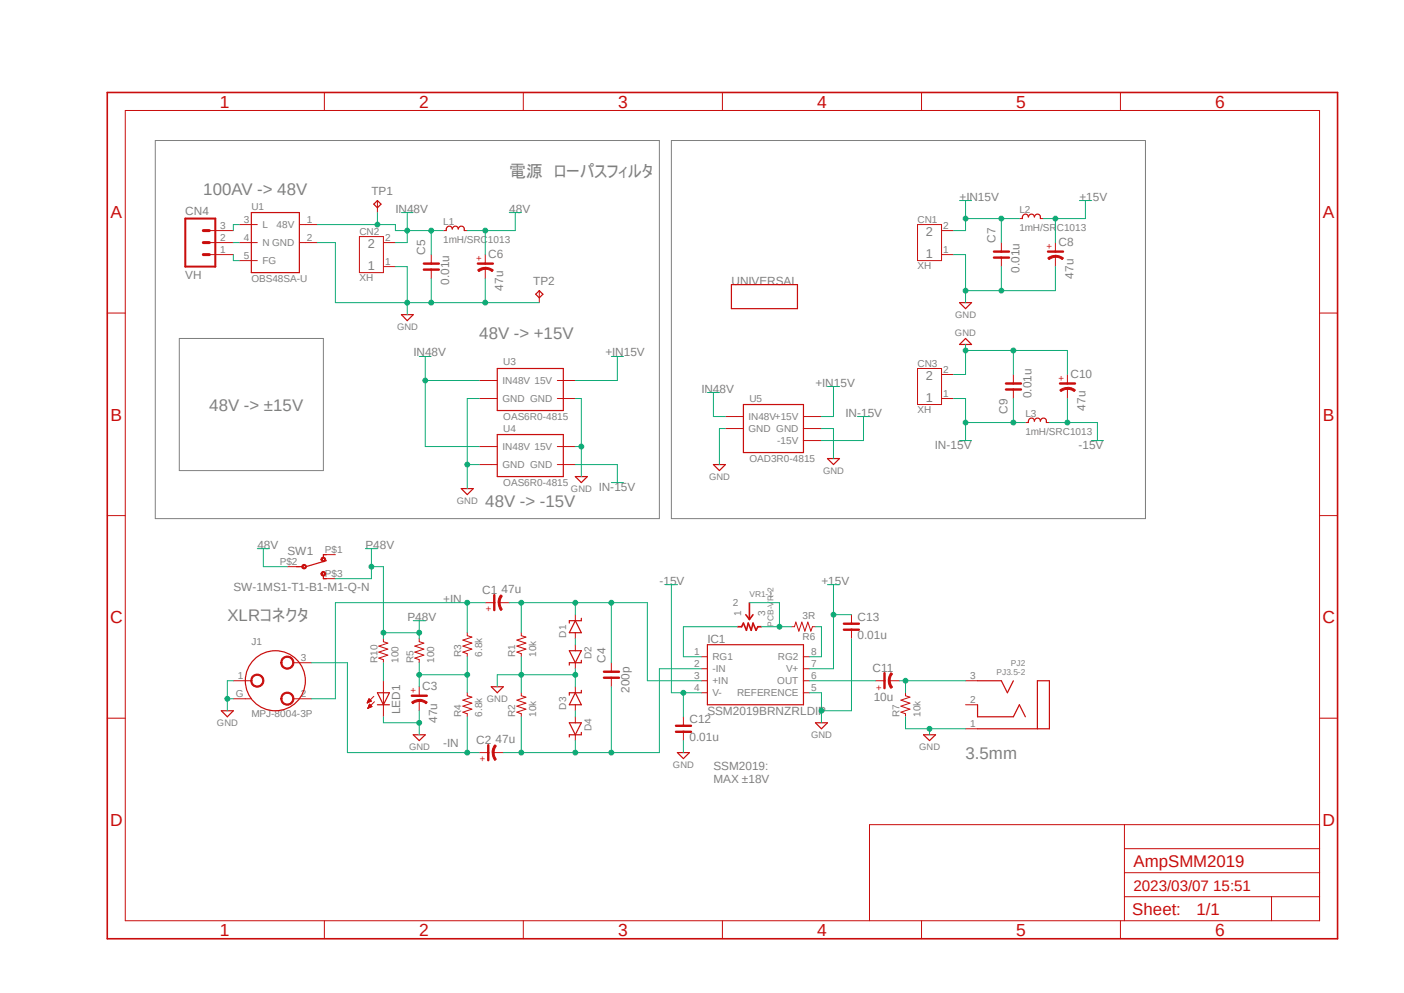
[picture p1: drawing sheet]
<svg xmlns="http://www.w3.org/2000/svg" width="297mm" height="210mm" viewBox="0 0 297 210" stroke-linecap="round" stroke-linejoin="round" font-family="sans-serif">
<path d="M22.2 19.2l261.1 179.9M283.3 19.2l-261.1 179.9" fill="none" stroke="#fff" stroke-width=".21"/>
<path d="M32.9 29.7h106.6v80h-106.6zM142 29.7h100.3v80h-100.3zM37.9 71.6h30.5v27.9h-30.5z" fill="none" stroke="#808080" stroke-width=".21"/>
<g fill="none" stroke="#c90d0c" stroke-width=".25">
<path d="M149.6 136.4h20.4v12.7h-20.4zM87.4 155.4h2.6l-1.3 1.2zM103.9 145.2h2.6l-1.3 1.3zM172.5 152.9h2.5l-1.2 1.2z"/>
<circle cx="58.2" cy="144" r="6.4"/>
</g>
<g fill="none" stroke="#c90d0c" stroke-width=".21">
<path d="M88.7 135.1v.6l1 .3-1.9 .7 1.9 .6-1.9 .6 1.9 .7-1.9 .6 .9 .3v.7M98.8 133.8v.7l1 .2-1.9 .7 1.9 .6-1.9 .7 1.9 .6-1.9 .6 .9 .4v.6M110.3 133.8v.7l1 .2-2 .7 2 .6-2 .7 2 .6-2 .6 1 .4v.6M148.4 138.9h1.2M167.4 132.5h.7l.3-.9 .6 1.9 .6-1.9 .7 1.9 .6-1.9 .6 1.9 .4-1h.6M170 138.9h1.2M49.4 144h2.5M63.3 147.8h2.6M63.3 140.2h2.6M98.8 146.5v.7l1 .2-1.9 .7 1.9 .6-1.9 .7 1.9 .6-1.9 .6 .9 .4v.6M110.3 146.5v.7l1 .2-2 .7 2 .6-2 .7 2 .6-2 .6 1 .4v.6M148.4 141.4h1.2"/>
<path d="M148.4 144h1.2M148.4 146.5h1.2M170 141.4h1.2M170 144h1.2M170 146.5h1.2"/>
</g>
<path d="M53.3 143a1.41 1.41 0 0 1 2.3 .1 1.41 1.41 0 0 1-.7 2.1 1.41 1.41 0 0 1-1.9-1.2h.3a1.14 1.14 0 0 1 1.5-1.1 1.14 1.14 0 0 1 .6 1.7 1.14 1.14 0 0 1-1.8 .1l-.3-.7h-.3z" fill-rule="evenodd" fill="#c90d0c"/>
<path d="M53.3 143a1.41 1.41 0 0 1 2.3 .1 1.41 1.41 0 0 1-.7 2.1 1.41 1.41 0 0 1-1.9-1.2h.3a1.14 1.14 0 0 1 1.5-1.1 1.14 1.14 0 0 1 .6 1.7 1.14 1.14 0 0 1-1.8 .1l-.3-.7h-.3z" fill="none" stroke="#c90d0c" stroke-width=".21"/>
<path d="M59.7 139.2a1.41 1.41 0 0 1 2.2 .1 1.41 1.41 0 0 1-.6 2.1 1.41 1.41 0 0 1-1.9-1.2h.2a1.14 1.14 0 0 1 1.5-1.1 1.14 1.14 0 0 1 .6 1.7 1.14 1.14 0 0 1-1.8 .1l-.3-.7h-.2z" fill-rule="evenodd" fill="#c90d0c"/>
<path d="M59.7 139.2a1.41 1.41 0 0 1 2.2 .1 1.41 1.41 0 0 1-.6 2.1 1.41 1.41 0 0 1-1.9-1.2h.2a1.14 1.14 0 0 1 1.5-1.1 1.14 1.14 0 0 1 .6 1.7 1.14 1.14 0 0 1-1.8 .1l-.3-.7h-.2z" fill="none" stroke="#c90d0c" stroke-width=".21"/>
<path d="M59.7 146.9a1.41 1.41 0 0 1 2.2 0 1.41 1.41 0 0 1-.6 2.1 1.41 1.41 0 0 1-1.9-1.2h.2a1.14 1.14 0 0 1 1.5-1.1 1.14 1.14 0 0 1 .6 1.7 1.14 1.14 0 0 1-1.8 .1l-.3-.7h-.2z" fill-rule="evenodd" fill="#c90d0c"/>
<g fill="none" stroke="#c90d0c" stroke-width=".21">
<path d="M68.6 19.6v3.8M110.7 19.6v3.8M152.8 19.6v3.8M194.9 19.6v3.8M237 19.6v3.8M26.5 23.4h252.6v171.3h-252.6zM44.3 53.8h5.1M44.3 48.8h5.1M44.3 51.3h5.1M50.6 47.5h3.8M50.6 55.1h3.8M50.6 51.3h3.8"/>
<path d="M63.3 47.5h3.8M63.3 51.3h3.8M76 50h5.1v7.7h-5.1zM81.1 56.4h2.6M81.1 51.3h2.6M91.2 53.8v2M91.2 57v1.9M93.8 48.8h.6M98.2 48.8h.6M194.1 47.5h5.1v7.6h-5.1zM199.2 53.8h2.5M199.2 48.8h2.5"/>
<path d="M211.8 51.3v1.9M211.8 54.5v1.9M215.6 46.2h.7M220.1 46.2h.6M22.7 66.2h3.8M194.1 77.9h5.1v7.7h-5.1zM199.2 79.2h2.5M214.4 79.2v1.9M279.1 66.2h3.9M199.2 84.3h2.5M214.4 82.4v1.9M216.9 89.4h.7"/>
<path d="M221.4 89.4h.6M22.7 109.1h3.8M60.8 119.8h2.5M68.4 117.3h2.6M279.1 109.1h3.9M68.4 122.4h2.6M121.7 130v1.3M121.7 133.8v1.3M121.7 136.4v1.2M22.7 151.9h3.8M49.4 147.8h3.8M51.9 144h1.3"/>
<path d="M59.7 146.9a1.41 1.41 0 0 1 2.2 0 1.41 1.41 0 0 1-.6 2.1 1.41 1.41 0 0 1-1.9-1.2h.2a1.14 1.14 0 0 1 1.5-1.1 1.14 1.14 0 0 1 .6 1.7 1.14 1.14 0 0 1-1.8 .1l-.3-.7h-.2zM62.1 140.2h1.2M62.1 147.8h1.2M121.7 140.2v1.2M121.7 145.2v1.3M121.7 149.1v1.2M121.7 151.6v1.3M121.7 155.4v1.2M129.3 140.2v1.9M129.3 143.3v1.9M191.6 146.5v.7l.9 .2-1.9 .7 1.9 .6-1.9 .7 1.9 .6-1.9 .6 1 .4v.6M204.3 144h2.5"/>
<path d="M204.3 154.1h2.5M204.3 149.1h2.5M279.1 151.9h3.9M237.9 174.4v20.3M237.9 179.5h41.2M279.1 174.4h-95.2v20.3M68.6 194.7v3.8M110.7 194.7v3.8M152.8 194.7v3.8M194.9 194.7v3.8M237 194.7v3.8M237.9 189.7h41.2"/>
<path d="M237.9 184.6h41.2M269 189.7v5"/>
</g>
<g fill="none" stroke="#c90d0c" stroke-width=".25">
<path d="M53.2 45h10.1v12.7h-10.1zM94.4 48.8a.67 .67 0 0 1 .4-.9 .67 .67 0 0 1 .9 .5 .64 .64 0 0 1 .6-.6 .64 .64 0 0 1 .6 .6 .67 .67 0 0 1 .9-.6 .67 .67 0 0 1 .4 1M216.3 46.2a.67 .67 0 0 1 .4-.9 .67 .67 0 0 1 .9 .6 .64 .64 0 0 1 .6-.6 .64 .64 0 0 1 .6 .6 .67 .67 0 0 1 .9-.6 .67 .67 0 0 1 .4 .9M84.9 66.5h2.5l-1.3 1.3zM203 64h2.5l-1.2 1.3zM204.3 71.6l1.2 1.3h-2.5zM217.6 89.4a.66 .66 0 0 1 .4-1 .66 .66 0 0 1 .8 .7 .64 .64 0 0 1 .7-.7 .64 .64 0 0 1 .6 .7 .67 .67 0 0 1 .8-.7 .67 .67 0 0 1 .5 1M62.7 119.8h1.3M69 117.3h-.6v.6M68.4 121.8v.6h.6M120.4 137.6h2.6l-1.3 2.6zM121.7 131.3l1.3 2.5h-2.6z"/>
<path d="M123 130.8v.5h-2.6v.5M123 139.7v.5h-2.6v.5M46.8 150.3h2.6l-1.3 1.3zM120.4 152.9h2.6l-1.3 2.5zM121.7 146.5l1.3 2.6h-2.6zM123 154.9v.5h-2.6v.5M123 146v.5h-2.6v.5M195.4 155.4h2.5l-1.3 1.2zM206.8 154.1h15.2v-10.1h-2.5v10.1M206.8 144h5l1.3 2.5 1.3-2.5M206.8 149.1v2.5h7.6l1.2-2.5 1.3 2.5"/>
</g>
<path d="M89.7 55.8h3.1M89.7 57h3.1M210.3 53.2h3.1M210.3 54.5h3.1M212.8 82.4h3.2M212.8 81.1h3.2M127.8 142.1h3.1M127.8 143.3h3.1" fill="none" stroke="#c90d0c" stroke-width=".51"/>
<path d="M22.7 19.6h260.3v178.9h-260.3zM156 132.5h.9l.4-.7 .6 1.5 .4-1.5 .6 1.5 .4-1.5 .6 1.5 .4-.8h.8M157.8 130l.7 1M158.5 127.5v3.5M159.3 130l-.8 1" fill="none" stroke="#c90d0c" stroke-width=".34"/>
<path d="M39.2 46.2h6.4v10.2h-6.4z" fill="none" stroke="#c90d0c" stroke-width=".42"/>
<path d="M43 48.8h1.3M43 51.3h1.3M43 53.8h1.3" fill="none" stroke="#c90d0c" stroke-width=".64"/>
<path d="M63.9 119.5l.3-.1 .5 .1 .2 .3-.2 .3-.2 .2-.6-.2-.1-.3h.3l.2-.2 .3 .1v.1l-.3 .3-.2-.3h-.3z" fill-rule="evenodd" fill="#c90d0c"/>
<path d="M63.9 119.5l.3-.1 .5 .1 .2 .3-.2 .3-.2 .2-.6-.2-.1-.3h.3l.2-.2 .3 .1v.1l-.3 .3-.2-.3h-.3z" fill="none" stroke="#c90d0c" stroke-width=".21"/>
<path d="M68 118l.2-.1 .6 .1 .1 .3-.1 .3-.3 .2-.5-.2-.1-.3h.3l.1-.2 .4 .2-.4 .3-.1-.3h-.3z" fill-rule="evenodd" fill="#c90d0c"/>
<path d="M68 118l.2-.1 .6 .1 .1 .3-.1 .3-.3 .2-.5-.2-.1-.3h.3l.1-.2 .4 .2-.4 .3-.1-.3h-.3z" fill="none" stroke="#c90d0c" stroke-width=".21"/>
<path d="M68 121.1l.2-.2h.3l.4 .5-.1 .3-.3 .1-.5-.1-.1-.3h.3l.1-.3 .4 .3-.4 .2-.1-.2h-.3z" fill-rule="evenodd" fill="#c90d0c"/>
<g fill="none" stroke="#c90d0c" stroke-width=".21">
<path d="M68 121.1l.2-.2h.3l.4 .5-.1 .3-.3 .1-.5-.1-.1-.3h.3l.1-.3 .4 .3-.4 .2-.1-.2h-.3zM81.1 135.1v.6l.9 .3-1.9 .7 1.9 .6-1.9 .6 1.9 .7-1.9 .6 1 .3v.7M102.7 127.5h1.9M107.7 127.5h-2.1M77.7 148.6h.1M77.7 148.5h.3M77.8 148.4h.4M77.8 148.3h.6M77.8 149.8h.1M77.9 148.3h.6M77.9 148.2h.5M77.9 149.7h.2"/>
<path d="M77.9 148.1h.5M77.9 149.6h.4M77.9 148h.4M77.9 149.5h.6M77.9 149.4h.8M78 147.9h.2M78 149.3h.6M78 147.8h.1M78 149.2h.5M78.1 147.8l.5 .5-.9 .4zM78.1 149.1h.3M78.1 149.1h.2"/>
<path d="M78.1 149h.1M78.2 148.9l.5 .5-.9 .4zM79.1 147.3l-1.4 1.4M79.2 148.4l-1.4 1.4M81.1 144v7.6"/>
</g>
<path d="M69 118.6l-4.3 1.2M79.8 146.5h2.6l-1.3 2.6zM79.8 149.1h2.6" fill="none" stroke="#c90d0c" stroke-width=".25"/>
<path d="M104.6 125.9v3.1" fill="none" stroke="#c90d0c" stroke-width=".51"/>
<path d="M106 125.8l.3 .3-.5 .9v.5h-.4a2.22 2.22 0 0 1 .6-1.7z" fill-rule="evenodd" fill="#c90d0c"/>
<path d="M106 125.8l.3 .3-.5 .9v.5h-.4a2.22 2.22 0 0 1 .6-1.7z" fill="none" stroke="#c90d0c" stroke-width=".21"/>
<path d="M105.4 127.5h.4v.4l.5 1-.3 .2-.5-.8z" fill-rule="evenodd" fill="#c90d0c"/>
<path d="M105.4 127.5h.4v.4l.5 1-.3 .2-.5-.8zM101.4 159.2h1.9M106.5 159.2h-2.1" fill="none" stroke="#c90d0c" stroke-width=".21"/>
<path d="M103.3 157.6v3.2" fill="none" stroke="#c90d0c" stroke-width=".51"/>
<path d="M104.7 157.5l.3 .3-.4 .9-.1 .5h-.4a2.39 2.39 0 0 1 .6-1.7z" fill-rule="evenodd" fill="#c90d0c"/>
<path d="M104.7 157.5l.3 .3-.4 .9-.1 .5h-.4a2.39 2.39 0 0 1 .6-1.7z" fill="none" stroke="#c90d0c" stroke-width=".21"/>
<path d="M104.1 159.2h.4l.1 .5 .4 .9-.3 .2a2.44 2.44 0 0 1-.6-1.6z" fill-rule="evenodd" fill="#c90d0c"/>
<path d="M88.7 145.2v2M88.7 148.2v2.1M104.1 159.2h.4l.1 .5 .4 .9-.3 .2a2.44 2.44 0 0 1-.6-1.6z" fill="none" stroke="#c90d0c" stroke-width=".21"/>
<path d="M87.1 147.2h3.2" fill="none" stroke="#c90d0c" stroke-width=".51"/>
<path d="M88.7 147.9l.9 .2 .8 .4-.3 .3-.4-.3-1-.2z" fill-rule="evenodd" fill="#c90d0c"/>
<path d="M88.7 147.9l.9 .2 .8 .4-.3 .3-.4-.3-1-.2z" fill="none" stroke="#c90d0c" stroke-width=".21"/>
<path d="M87.1 148.5l.7-.4 .9-.1v.3l-.9 .2-.5 .3z" fill-rule="evenodd" fill="#c90d0c"/>
<path d="M87.1 148.5l.7-.4 .9-.1v.3l-.9 .2-.5 .3zM185.2 144h1.9M190.3 144h-2.1" fill="none" stroke="#c90d0c" stroke-width=".21"/>
<path d="M187.1 142.4v3.1" fill="none" stroke="#c90d0c" stroke-width=".51"/>
<path d="M188.5 142.3l.3 .2-.3 .5-.2 1h-.4l.1-.9z" fill-rule="evenodd" fill="#c90d0c"/>
<path d="M188.5 142.3l.3 .2-.3 .5-.2 1h-.4l.1-.9z" fill="none" stroke="#c90d0c" stroke-width=".21"/>
<path d="M187.9 144h.4l.5 1.3-.3 .3-.5-.8z" fill-rule="evenodd" fill="#c90d0c"/>
<path d="M102.7 53.8v2M102.7 56.8v2.1M187.9 144h.4l.5 1.3-.3 .3-.5-.8z" fill="none" stroke="#c90d0c" stroke-width=".21"/>
<path d="M101.1 55.8h3.2" fill="none" stroke="#c90d0c" stroke-width=".51"/>
<path d="M102.7 56.5l.8 .2 .9 .4-.3 .3-.4-.3-1-.2z" fill-rule="evenodd" fill="#c90d0c"/>
<path d="M102.7 56.5l.8 .2 .9 .4-.3 .3-.4-.3-1-.2z" fill="none" stroke="#c90d0c" stroke-width=".21"/>
<path d="M101 57.1l.8-.4 .9-.1v.3l-1.4 .5z" fill-rule="evenodd" fill="#c90d0c"/>
<path d="M101 57.1l.8-.4 .9-.1v.3l-1.4 .5zM223.3 51.3v1.9M223.3 54.3v2.1" fill="none" stroke="#c90d0c" stroke-width=".21"/>
<path d="M221.7 53.2h3.2" fill="none" stroke="#c90d0c" stroke-width=".51"/>
<path d="M223.3 54l.9 .1 .8 .5-.3 .3-.4-.3-1-.2z" fill-rule="evenodd" fill="#c90d0c"/>
<path d="M223.3 54l.9 .1 .8 .5-.3 .3-.4-.3-1-.2z" fill="none" stroke="#c90d0c" stroke-width=".21"/>
<path d="M221.7 54.6l.7-.5 .9-.1v.4l-1.4 .5z" fill-rule="evenodd" fill="#c90d0c"/>
<path d="M221.7 54.6l.7-.5 .9-.1v.4l-1.4 .5zM225.8 79.2v1.9M225.8 82.2v2.1" fill="none" stroke="#c90d0c" stroke-width=".21"/>
<path d="M224.2 81.1h3.2" fill="none" stroke="#c90d0c" stroke-width=".51"/>
<path d="M225.8 81.9a2.4 2.4 0 0 1 1.7 .6l-.3 .3-.9-.4-.5-.1z" fill-rule="evenodd" fill="#c90d0c"/>
<path d="M225.8 81.9a2.4 2.4 0 0 1 1.7 .6l-.3 .3-.9-.4-.5-.1z" fill="none" stroke="#c90d0c" stroke-width=".21"/>
<path d="M224.2 82.5l.8-.4 .8-.1v.3l-.5 .1-.8 .4z" fill-rule="evenodd" fill="#c90d0c"/>
<g fill="none" stroke="#c90d0c" stroke-width=".21">
<path d="M79.8 42.4v2.6M114.1 61.5v2.5M101.4 80.5h3.8M101.4 84.3h3.8M101.4 94.4h3.8M101.4 98.3h3.8M117.9 80.5h3.8M117.9 84.3h3.8M117.9 94.4h3.8M117.9 98.3h3.8M153.5 88.1h3.8M153.5 90.6h3.8"/>
<path d="M170 88.1h3.8M170 90.6h3.8M170 93.2h3.8M224.2 82.5l.8-.4 .8-.1v.3l-.5 .1-.8 .4zM180.1 130v1.9M180.1 133.2v1.9M144.6 151.6v1.9M144.6 154.8v1.8"/>
</g>
<path d="M178.5 131.9h3.2M178.5 133.2h3.2M143 153.5h3.2M143 154.8h3.2" fill="none" stroke="#c90d0c" stroke-width=".51"/>
<path d="M79.1 43.2l.7-.8 .8 .8-.8 .7zM105.2 77.9h14v8.9h-14zM113.3 62.2l.8-.7 .8 .7-.8 .8zM154.7 60.2h14v5.1h-14zM105.2 91.9h14v8.9h-14zM150.9 98.3h2.6l-1.3 1.2zM157.3 85.6h12.7v10.1h-12.7zM175 97h2.6l-1.3 1.3zM97.6 103.3h2.5l-1.3 1.3zM121.7 100.8h2.5l-1.2 1.3zM143.3 159.2h2.5l-1.2 1.2z" fill="none" stroke="#c90d0c" stroke-width=".25"/>
<path d="M107.7 127.5h2.6v6.3M129.3 127.5h7.6v16.5M156 132.5h-11.4v6.4h3.8M172.5 132.5h1.3v6.4h-2.6" fill="none" stroke="#0dab76" stroke-width=".21"/>
<circle cx="110.3" cy="127.5" r=".51" fill="#0dab76"/>
<g fill="none" stroke="#0dab76" stroke-width=".21">
<path d="M136.9 144h11.5"/>
<circle cx="110.3" cy="127.5" r=".51"/>
</g>
<circle cx="121.7" cy="127.5" r=".51" fill="#0dab76"/>
<g fill="none" stroke="#0dab76" stroke-width=".21">
<path d="M129.3 127.5v12.7"/>
<circle cx="121.7" cy="127.5" r=".51"/>
</g>
<circle cx="129.3" cy="127.5" r=".51" fill="#0dab76"/>
<g fill="none" stroke="#0dab76" stroke-width=".21">
<path d="M110.3 127.5h19M121.7 127.5v2.5M110.3 151.6v7.6h-3.8"/>
<circle cx="129.3" cy="127.5" r=".51"/>
</g>
<circle cx="110.3" cy="159.2" r=".51" fill="#0dab76"/>
<g fill="none" stroke="#0dab76" stroke-width=".21">
<path d="M148.4 141.4h-8.9v17.8h-10.2v-14"/>
<circle cx="110.3" cy="159.2" r=".51"/>
</g>
<circle cx="129.3" cy="159.2" r=".51" fill="#0dab76"/>
<g fill="none" stroke="#0dab76" stroke-width=".21">
<path d="M110.3 159.2h19M121.7 156.6v2.6"/>
<circle cx="129.3" cy="159.2" r=".51"/>
</g>
<circle cx="121.7" cy="159.2" r=".51" fill="#0dab76"/>
<g fill="none" stroke="#0dab76" stroke-width=".21">
<path d="M180.1 135.1v15.2h-6.3M171.2 146.5h2.6v6.4"/>
<circle cx="121.7" cy="159.2" r=".51"/>
</g>
<circle cx="173.8" cy="150.3" r=".51" fill="#0dab76"/>
<g fill="none" stroke="#0dab76" stroke-width=".21">
<path d="M110.3 138.9v7.6"/>
<circle cx="173.8" cy="150.3" r=".51"/>
</g>
<circle cx="110.3" cy="142.7" r=".51" fill="#0dab76"/>
<g fill="none" stroke="#0dab76" stroke-width=".21">
<path d="M110.3 142.7h11.4M121.7 141.4v3.8"/>
<circle cx="110.3" cy="142.7" r=".51"/>
</g>
<circle cx="121.7" cy="142.7" r=".51" fill="#0dab76"/>
<g fill="none" stroke="#0dab76" stroke-width=".21">
<path d="M81.1 151.6v1.3h7.6M88.7 150.3v5.1M110.3 142.7h-5.1v2.5"/>
<circle cx="121.7" cy="142.7" r=".51"/>
</g>
<circle cx="88.7" cy="152.9" r=".51" fill="#0dab76"/>
<g fill="none" stroke="#0dab76" stroke-width=".21">
<path d="M48.1 147.8h1.3M49.4 144h-1.3v6.3"/>
<circle cx="88.7" cy="152.9" r=".51"/>
</g>
<circle cx="48.1" cy="147.8" r=".51" fill="#0dab76"/>
<g fill="none" stroke="#0dab76" stroke-width=".21">
<path d="M191.6 151.6v2.5h12.7M196.6 154.1v1.3"/>
<circle cx="48.1" cy="147.8" r=".51"/>
</g>
<circle cx="196.6" cy="154.1" r=".51" fill="#0dab76"/>
<g fill="none" stroke="#0dab76" stroke-width=".21">
<path d="M83.7 56.4h2.4v10.1M91.2 58.9v5.1M102.7 58.9v5.1h-16.6"/>
<circle cx="196.6" cy="154.1" r=".51"/>
</g>
<circle cx="86.1" cy="64" r=".51" fill="#0dab76"/>
<circle cx="86.1" cy="64" r=".51" fill="none" stroke="#0dab76" stroke-width=".21"/>
<circle cx="91.2" cy="64" r=".51" fill="#0dab76"/>
<g fill="none" stroke="#0dab76" stroke-width=".21">
<path d="M67.1 51.3h3.9v12.7h15.1M102.7 64h11.4"/>
<circle cx="91.2" cy="64" r=".51"/>
</g>
<circle cx="102.7" cy="64" r=".51" fill="#0dab76"/>
<g fill="none" stroke="#0dab76" stroke-width=".21">
<path d="M201.7 53.8h2.6v10.2M211.8 56.4v5.1M223.3 56.4v5.1h-19"/>
<circle cx="102.7" cy="64" r=".51"/>
</g>
<circle cx="211.8" cy="61.5" r=".51" fill="#0dab76"/>
<circle cx="211.8" cy="61.5" r=".51" fill="none" stroke="#0dab76" stroke-width=".21"/>
<circle cx="204.3" cy="61.5" r=".51" fill="#0dab76"/>
<g fill="none" stroke="#0dab76" stroke-width=".21">
<path d="M204.3 72.9v6.3h-2.6M214.4 79.2v-5.1h11.4v5.1"/>
<circle cx="204.3" cy="61.5" r=".51"/>
</g>
<circle cx="214.4" cy="74.1" r=".51" fill="#0dab76"/>
<g fill="none" stroke="#0dab76" stroke-width=".21">
<path d="M204.3 74.1h10.1"/>
<circle cx="214.4" cy="74.1" r=".51"/>
</g>
<circle cx="204.3" cy="74.1" r=".51" fill="#0dab76"/>
<g fill="none" stroke="#0dab76" stroke-width=".21">
<path d="M98.8 98.3h2.6M101.4 84.3h-2.6v19M144.6 156.6v2.6"/>
<circle cx="204.3" cy="74.1" r=".51"/>
</g>
<circle cx="98.8" cy="98.3" r=".51" fill="#0dab76"/>
<g fill="none" stroke="#0dab76" stroke-width=".21">
<path d="M121.7 84.3h1.3v16.5M121.7 94.4h1.3"/>
<circle cx="98.8" cy="98.3" r=".51"/>
</g>
<circle cx="123" cy="94.4" r=".51" fill="#0dab76"/>
<g fill="none" stroke="#0dab76" stroke-width=".21">
<path d="M153.5 90.6h-1.3v7.7M173.8 90.6h2.5v6.4M98.8 151.6v7.6h2.6"/>
<circle cx="123" cy="94.4" r=".51"/>
</g>
<circle cx="98.8" cy="159.2" r=".51" fill="#0dab76"/>
<g fill="none" stroke="#0dab76" stroke-width=".21">
<path d="M102.7 127.5h-3.9v6.3M65.9 140.2h7.6v19h25.3"/>
<circle cx="98.8" cy="159.2" r=".51"/>
</g>
<circle cx="98.8" cy="127.5" r=".51" fill="#0dab76"/>
<g fill="none" stroke="#0dab76" stroke-width=".21">
<path d="M98.8 127.5h-27.8v20.3h-5.1M98.8 138.9v7.6M88.7 140.2v5M88.7 142.7h10.1"/>
<circle cx="98.8" cy="127.5" r=".51"/>
</g>
<circle cx="88.7" cy="142.7" r=".51" fill="#0dab76"/>
<circle cx="88.7" cy="142.7" r=".51" fill="none" stroke="#0dab76" stroke-width=".21"/>
<circle cx="98.8" cy="142.7" r=".51" fill="#0dab76"/>
<g fill="none" stroke="#0dab76" stroke-width=".21">
<path d="M102.7 48.8v5M107.7 45h2.6M109 45v3.8h-10.2"/>
<circle cx="98.8" cy="142.7" r=".51"/>
</g>
<circle cx="102.7" cy="48.8" r=".51" fill="#0dab76"/>
<g fill="none" stroke="#0dab76" stroke-width=".21">
<path d="M84.9 45h2.5M86.1 45v6.3h-2.4M54.4 116h2.6M55.7 116v3.8h5.1M121.7 135.1v1.3M121.7 150.3v1.3"/>
<circle cx="102.7" cy="48.8" r=".51"/>
</g>
<circle cx="86.1" cy="48.8" r=".51" fill="#0dab76"/>
<g fill="none" stroke="#0dab76" stroke-width=".21">
<path d="M67.1 47.5h16.6v1.3h10.1M91.2 48.8v5"/>
<circle cx="86.1" cy="48.8" r=".51"/>
</g>
<circle cx="91.2" cy="48.8" r=".51" fill="#0dab76"/>
<g fill="none" stroke="#0dab76" stroke-width=".21">
<path d="M79.8 45v2.5"/>
<circle cx="91.2" cy="48.8" r=".51"/>
</g>
<circle cx="79.8" cy="47.5" r=".51" fill="#0dab76"/>
<g fill="none" stroke="#0dab76" stroke-width=".21">
<path d="M88.7 75.4h2.5M90 75.4v19h11.4M90 80.5h11.4"/>
<circle cx="79.8" cy="47.5" r=".51"/>
</g>
<circle cx="90" cy="80.5" r=".51" fill="#0dab76"/>
<g fill="none" stroke="#0dab76" stroke-width=".21">
<path d="M223.3 46.2v5.1M228.3 42.4h2.6M229.6 42.4v3.8h-8.9M149.6 83h2.6M150.9 83v5.1h2.6"/>
<circle cx="90" cy="80.5" r=".51"/>
</g>
<circle cx="223.3" cy="46.2" r=".51" fill="#0dab76"/>
<g fill="none" stroke="#0dab76" stroke-width=".21">
<path d="M175 123.7h2.6M176.3 123.7v17.7h-5.1M176.3 130h3.8"/>
<circle cx="223.3" cy="46.2" r=".51"/>
</g>
<circle cx="176.3" cy="130" r=".51" fill="#0dab76"/>
<g fill="none" stroke="#0dab76" stroke-width=".21">
<path d="M222 89.4h10.2v3.8M225.8 84.3v5.1M230.9 93.2h2.5"/>
<circle cx="176.3" cy="130" r=".51"/>
</g>
<circle cx="225.8" cy="89.4" r=".51" fill="#0dab76"/>
<g fill="none" stroke="#0dab76" stroke-width=".21">
<path d="M140.8 123.7h2.5M142 123.7v22.8h6.4M144.6 146.5v5.1"/>
<circle cx="225.8" cy="89.4" r=".51"/>
</g>
<circle cx="144.6" cy="146.5" r=".51" fill="#0dab76"/>
<g fill="none" stroke="#0dab76" stroke-width=".21">
<path d="M203 42.4h2.5M204.3 46.2h7.5v5.1M204.3 42.4v6.4h-2.6"/>
<circle cx="144.6" cy="146.5" r=".51"/>
</g>
<circle cx="204.3" cy="46.2" r=".51" fill="#0dab76"/>
<g fill="none" stroke="#0dab76" stroke-width=".21">
<path d="M211.8 46.2h3.8"/>
<circle cx="204.3" cy="46.2" r=".51"/>
</g>
<circle cx="211.8" cy="46.2" r=".51" fill="#0dab76"/>
<g fill="none" stroke="#0dab76" stroke-width=".21">
<path d="M129.3 75.4h2.6M130.6 75.4v5.1h-8.9M175 81.7h2.6M176.3 81.7v6.4h-2.5M201.7 84.3h2.6v8.9M203 93.2h2.5M214.4 84.3v5.1h-10.1"/>
<circle cx="211.8" cy="46.2" r=".51"/>
</g>
<circle cx="204.3" cy="89.4" r=".51" fill="#0dab76"/>
<g fill="none" stroke="#0dab76" stroke-width=".21">
<path d="M214.4 89.4h2.5"/>
<circle cx="204.3" cy="89.4" r=".51"/>
</g>
<circle cx="214.4" cy="89.4" r=".51" fill="#0dab76"/>
<g fill="none" stroke="#0dab76" stroke-width=".21">
<path d="M121.7 98.3h8.9v3.8M181.4 88.1h2.5M182.7 88.1v5.1h-8.9M129.3 102.1h2.6M158.5 127.5h6.4v5M161.1 132.5h6.3"/>
<circle cx="214.4" cy="89.4" r=".51"/>
</g>
<circle cx="164.9" cy="132.5" r=".51" fill="#0dab76"/>
<g fill="none" stroke="#0dab76" stroke-width=".21">
<path d="M171.2 144h14M190.3 144h14M191.6 144v2.5"/>
<circle cx="164.9" cy="132.5" r=".51"/>
</g>
<circle cx="191.6" cy="144" r=".51" fill="#0dab76"/>
<g fill="none" stroke="#0dab76" stroke-width=".21">
<path d="M49.4 53.8v1.3h1.2M49.4 51.3h1.2M50.6 47.5h-1.2v1.3M81.1 133.8h7.6M87.4 131.3h2.6M88.7 131.3v3.8"/>
<circle cx="191.6" cy="144" r=".51"/>
</g>
<circle cx="88.7" cy="133.8" r=".51" fill="#0dab76"/>
<g fill="none" stroke="#0dab76" stroke-width=".21">
<path d="M81.1 119.8v15.3"/>
<circle cx="88.7" cy="133.8" r=".51"/>
</g>
<circle cx="81.1" cy="133.8" r=".51" fill="#0dab76"/>
<g fill="none" stroke="#0dab76" stroke-width=".21">
<path d="M77.3 116h2.5M78.6 116v6.4h-7.6M78.6 119.8h2.5"/>
<circle cx="81.1" cy="133.8" r=".51"/>
</g>
<circle cx="78.6" cy="119.8" r=".51" fill="#0dab76"/>
<g fill="none" stroke="#0dab76" stroke-width=".21">
<path d="M81.1 140.2v3.8"/>
<circle cx="78.6" cy="119.8" r=".51"/>
</g>
<g font-size="3.7" fill="#c90d0c">
<text x="46.5" y="22.8">1</text>
<text x="88.6" y="22.8">2</text>
<text x="130.8" y="22.8">3</text>
<text x="172.8" y="22.8">4</text>
<text x="215" y="22.8">5</text>
<text x="257.1" y="22.8">6</text>
<text x="23.4" y="46.1">A</text>
<text x="279.8" y="46.1">A</text>
<text x="23.4" y="88.9">B</text>
<text x="279.8" y="88.9">B</text>
<text x="23.3" y="131.8">C</text>
<text x="279.7" y="131.8">C</text>
<text x="23.3" y="174.6">D</text>
<text x="279.7" y="174.6">D</text>
<text x="46.5" y="197.9">1</text>
<text x="88.6" y="197.9">2</text>
<text x="130.8" y="197.9">3</text>
<text x="172.8" y="197.9">4</text>
<text x="215" y="197.9">5</text>
<text x="257.1" y="197.9">6</text>
</g>
<g font-size="3.6" fill="#808080">
<text x="43" y="41.1">100AV -&gt; 48V</text>
<text x="107.7" y="37.3">電源　ローパスフィルタ</text>
<text x="101.4" y="71.6">48V -&gt; +15V</text>
<text x="44.3" y="86.8">48V -&gt; ±15V</text>
<text x="102.7" y="107.1">48V -&gt; -15V</text>
<text x="48.1" y="131.3">XLRコネクタ</text>
<text x="204.3" y="160.4">3.5mm</text>
</g>
<g font-size="3.6" fill="#c90d0c">
<text x="239.8" y="183.3">AmpSMM2019</text>
<text x="239.5" y="193.6">Sheet:</text>
<text x="253.1" y="193.5">1/1</text>
</g>
<text font-size="3.2" fill="#c90d0c" x="239.8" y="188.4">2023/03/07 15:51</text>
<g font-size="2.7" fill="#808080">
<text x="77.8" y="52.5">2</text>
<text x="195.9" y="50">2</text>
<text x="77.8" y="57.1">1</text>
<text x="195.9" y="54.5">1</text>
<text x="195.9" y="80.4">2</text>
<text x="195.9" y="85">1</text>
</g>
<g font-size="2.5" fill="#808080">
<text x="78.6" y="41.1">TP1</text>
<text x="39.2" y="45.5">CN4</text>
<text x="83.7" y="45">IN48V</text>
<text x="107.7" y="45">48V</text>
<text x="203" y="42.4">+IN15V</text>
<text x="228.3" y="42.4">+15V</text>
<text x="90" y="53.8" transform="rotate(-90 90 53.8)">C5</text>
<text x="210.6" y="51.3" transform="rotate(-90 210.6 51.3)">C7</text>
<text x="223.9" y="51.9">C8</text>
<text x="39.2" y="58.9">VH</text>
<text x="103.3" y="54.5">C6</text>
<text x="215.6" y="57.7" transform="rotate(-90 215.6 57.7)">0.01u</text>
<text x="227.1" y="58.9" transform="rotate(-90 227.1 58.9)">47u</text>
<text x="95" y="60.2" transform="rotate(-90 95 60.2)">0.01u</text>
<text x="106.5" y="61.5" transform="rotate(-90 106.5 61.5)">47u</text>
<text x="112.8" y="60.2">TP2</text>
<text x="154.7" y="60.2">UNIVERSAL</text>
<text x="87.5" y="75.4">IN48V</text>
<text x="128.1" y="75.4">+IN15V</text>
<text x="148.4" y="83">IN48V</text>
<text x="172.5" y="81.7">+IN15V</text>
<text x="226.4" y="79.8">C10</text>
<text x="178.9" y="88.1">IN-15V</text>
<text x="213.2" y="87.5" transform="rotate(-90 213.2 87.5)">C9</text>
<text x="218.2" y="84.2" transform="rotate(-90 218.2 84.2)">0.01u</text>
<text x="229.6" y="86.8" transform="rotate(-90 229.6 86.8)">47u</text>
<text x="197.8" y="95">IN-15V</text>
<text x="228.1" y="95">-15V</text>
<text x="126.7" y="103.8">IN-15V</text>
<text x="54.4" y="116">48V</text>
<text x="60.8" y="117.3">SW1</text>
<text x="77.3" y="116">P48V</text>
<text x="49.4" y="124.9">SW-1MS1-T1-B1-M1-Q-N</text>
<text x="102" y="125.6">C1</text>
<text x="106.1" y="125.4">47u</text>
<text x="139.5" y="123.7">-15V</text>
<text x="173.8" y="123.7">+15V</text>
<text x="86.2" y="131.3">P48V</text>
<text x="93.8" y="127.5">+IN</text>
<text x="181.4" y="131.3">C13</text>
<text x="149.7" y="136">IC1</text>
<text x="181.4" y="135.1">0.01u</text>
<text x="128.1" y="140.2" transform="rotate(-90 128.1 140.2)">C4</text>
<text x="184.6" y="142.1">C11</text>
<text x="89.3" y="145.9">C3</text>
<text x="133.1" y="146.5" transform="rotate(-90 133.1 146.5)">200p</text>
<text x="184.8" y="148.3">10u</text>
<text x="84.7" y="151.1" transform="rotate(-90 84.7 151.1)">LED1</text>
<text x="92.5" y="152.9" transform="rotate(-90 92.5 152.9)">47u</text>
<text x="145.8" y="152.9">C12</text>
<text x="149.7" y="151.2">SSM2019BRNZRLDIP</text>
<text x="93.8" y="157.9">-IN</text>
<text x="100.8" y="157.3">C2</text>
<text x="104.8" y="157.2">47u</text>
<text x="145.8" y="156.7">0.01u</text>
<text x="150.9" y="162.9">SSM2019:</text>
<text x="150.9" y="165.5">MAX ±18V</text>
</g>
<g font-size="2.1" fill="#808080">
<text x="51.6" y="47.1">3</text>
<text x="53.2" y="44.3">U1</text>
<text x="64.9" y="47.1">1</text>
<text x="93.8" y="47.5">L1</text>
<text x="194.1" y="47.2">CN1</text>
<text x="215.6" y="45">L2</text>
<text x="46.6" y="53.5">1</text>
<text x="46.6" y="50.9">2</text>
<text x="46.6" y="48.4">3</text>
<text x="51.6" y="50.9">4</text>
<text x="55.5" y="48.3">L</text>
<text x="55.5" y="52.1">N GND</text>
<text x="58.5" y="48.3">48V</text>
<text x="64.9" y="50.9">2</text>
<text x="76" y="49.8">CN2</text>
<text x="81.4" y="50.9">2</text>
<text x="93.8" y="51.3">1mH/SRC1013</text>
<text x="199.5" y="53.5">1</text>
<text x="199.5" y="48.4">2</text>
<text x="215.6" y="48.8">1mH/SRC1013</text>
<text x="51.6" y="54.7">5</text>
<text x="53.2" y="59.6">OBS48SA-U</text>
<text x="55.5" y="55.9">FG</text>
<text x="76" y="59.4">XH</text>
<text x="81.4" y="56">1</text>
<text x="194.1" y="56.9">XH</text>
<text x="106.5" y="77.3">U3</text>
<text x="194.1" y="77.7">CN3</text>
<text x="106.3" y="81.2">IN48V 15V</text>
<text x="199.5" y="83.9">1</text>
<text x="199.5" y="78.9">2</text>
<text x="106.3" y="85">GND GND</text>
<text x="106.5" y="88.7">OAS6R0-4815</text>
<text x="158.3" y="88.9">IN48V+15V</text>
<text x="158.5" y="84.9">U5</text>
<text x="194.1" y="87.3">XH</text>
<text x="216.9" y="88.1">L3</text>
<text x="106.3" y="95.2">IN48V 15V</text>
<text x="106.5" y="91.3">U4</text>
<text x="158.3" y="91.4">GND GND</text>
<text x="164.4" y="93.9">-15V</text>
<text x="216.9" y="91.9">1mH/SRC1013</text>
<text x="106.3" y="99">GND GND</text>
<text x="158.5" y="97.6">OAD3R0-4815</text>
<text x="106.5" y="102.7">OAS6R0-4815</text>
<text x="59.2" y="119.5">P$2</text>
<text x="68.7" y="117">P$1</text>
<text x="68.7" y="122">P$3</text>
<text x="155" y="128.2">2</text>
<text x="156.8" y="130.2" transform="rotate(-90 156.8 130.2)">1</text>
<text x="161.8" y="130.2" transform="rotate(-90 161.8 130.2)">3</text>
<text x="169.8" y="130.9">3R</text>
<text x="53.2" y="136.4">J1</text>
<text x="119.8" y="134.8" transform="rotate(-90 119.8 134.8)">D1</text>
<text x="169.8" y="135.3">R6</text>
<text x="50.3" y="143.6">1</text>
<text x="63.7" y="139.8">3</text>
<text x="79.8" y="140.2" transform="rotate(-90 79.8 140.2)">R10</text>
<text x="84.3" y="140.2" transform="rotate(-90 84.3 140.2)">100</text>
<text x="87.5" y="140.2" transform="rotate(-90 87.5 140.2)">R5</text>
<text x="91.9" y="140.2" transform="rotate(-90 91.9 140.2)">100</text>
<text x="97.6" y="138.9" transform="rotate(-90 97.6 138.9)">R3</text>
<text x="102" y="138.9" transform="rotate(-90 102 138.9)">6.8k</text>
<text x="109" y="138.9" transform="rotate(-90 109 138.9)">R1</text>
<text x="113.5" y="138.9" transform="rotate(-90 113.5 138.9)">10k</text>
<text x="125.1" y="139.3" transform="rotate(-90 125.1 139.3)">D2</text>
<text x="146.9" y="138.5">1</text>
<text x="146.9" y="141.1">2</text>
<text x="146.9" y="143.6">3</text>
<text x="150.7" y="139.7">RG1</text>
<text x="150.7" y="142.2">-IN</text>
<text x="164.5" y="139.7">RG2</text>
<text x="166.3" y="142.2">V+</text>
<text x="171.6" y="138.5">8</text>
<text x="171.6" y="141.1">7</text>
<text x="171.6" y="143.6">6</text>
<text x="205.2" y="143.6">3</text>
<text x="49.9" y="147.4">G</text>
<text x="63.7" y="147.4">2</text>
<text x="146.9" y="146.1">4</text>
<text x="150.7" y="144.7">+IN</text>
<text x="150.7" y="147.3">V-</text>
<text x="155.9" y="147.3">REFERENCE</text>
<text x="164.4" y="144.7">OUT</text>
<text x="171.6" y="146.1">5</text>
<text x="205.2" y="148.7">2</text>
<text x="53.2" y="151.6">MPJ-8004-3P</text>
<text x="97.6" y="151.6" transform="rotate(-90 97.6 151.6)">R4</text>
<text x="102" y="151.6" transform="rotate(-90 102 151.6)">6.8k</text>
<text x="109" y="151.6" transform="rotate(-90 109 151.6)">R2</text>
<text x="113.5" y="151.6" transform="rotate(-90 113.5 151.6)">10k</text>
<text x="119.8" y="150.1" transform="rotate(-90 119.8 150.1)">D3</text>
<text x="125.1" y="154.6" transform="rotate(-90 125.1 154.6)">D4</text>
<text x="190.3" y="151.6" transform="rotate(-90 190.3 151.6)">R7</text>
<text x="194.7" y="151.6" transform="rotate(-90 194.7 151.6)">10k</text>
<text x="205.2" y="153.8">1</text>
</g>
<g font-size="2" fill="#c90d0c">
<text x="222.6" y="52.6" transform="rotate(-90 222.6 52.6)">+</text>
<text x="102" y="55.1" transform="rotate(-90 102 55.1)">+</text>
<text x="225.2" y="80.5" transform="rotate(-90 225.2 80.5)">+</text>
<text x="102.8" y="129.5">+</text>
<text x="88.1" y="146.5" transform="rotate(-90 88.1 146.5)">+</text>
<text x="185.3" y="146">+</text>
<text x="101.5" y="161.2">+</text>
</g>
<g font-size="2" fill="#808080">
<text x="84" y="69.7">GND</text>
<text x="202" y="71.2">GND</text>
<text x="202.1" y="67.2">GND</text>
<text x="150" y="101.4">GND</text>
<text x="174.1" y="100.2">GND</text>
<text x="96.6" y="106.5">GND</text>
<text x="120.8" y="104">GND</text>
<text x="103" y="148.4">GND</text>
<text x="45.9" y="153.5">GND</text>
<text x="86.5" y="158.5">GND</text>
<text x="171.6" y="156">GND</text>
<text x="194.4" y="158.5">GND</text>
<text x="142.4" y="162.3">GND</text>
</g>
<g font-size="1.8" fill="#808080">
<text x="158.5" y="126.2">VR1-1</text>
<text x="163.6" y="132.5" transform="rotate(-90 163.6 132.5)">PCB-VR-2</text>
<text x="210.8" y="142.7">PJ3.5-2</text>
<text x="213.9" y="140.8">PJ2</text>
</g>
</svg>
